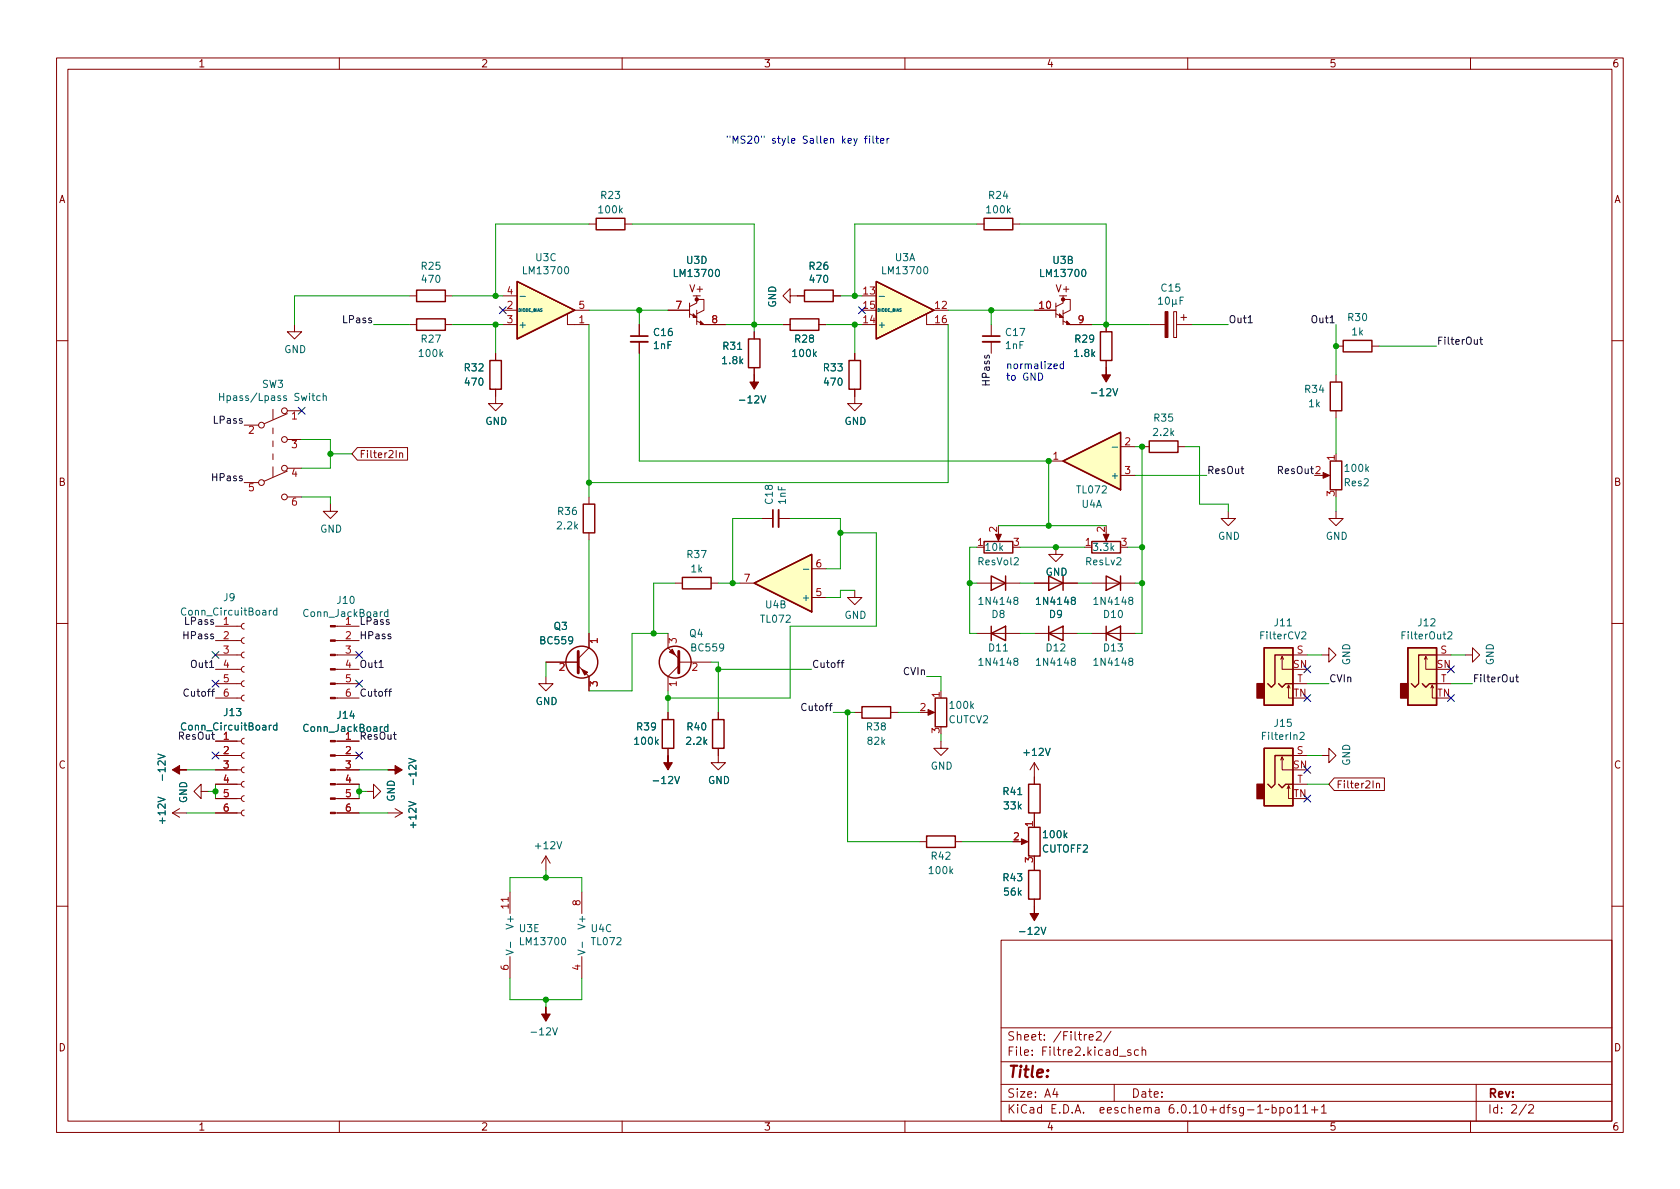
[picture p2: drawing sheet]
<svg xmlns="http://www.w3.org/2000/svg" width="297mm" height="210mm" viewBox="0 0 297 210" stroke-linecap="round" stroke-linejoin="round" font-family="sans-serif">
<g fill="none" stroke="#840000" stroke-width=".18">
<path d="M10 10.2h277v190.1h-277zM12 12.2h273v186.1h-273zM60 10.2v2M110 10.2v2M160 10.2v2M210 10.2v2M260 10.2v2M104.1 39.6h1.3M110.5 39.6h1.3M172.7 39.6h1.3M179.1 39.6h1.2M52.1 57.4v1.3h1.2l-1.2 1.2-1.3-1.2h1.3"/>
<path d="M72.4 52.3h1.3M72.4 57.4h1.3M78.7 52.3h1.3M78.7 57.4h1.3M88.9 52.3h2.5M88.9 54.9h2.5M88.9 57.4h2.5M100.3 55.5v1.9h3.8M101.6 54.9h2.5M113 57.4v2M118.1 54.9h3.8M121.9 55.5l1.3 .6"/>
<path d="M121.9 53.6v2.5M122.6 52.3h1.2M123.2 52.3v1.3l-1.3 .6M123.2 53h1.3v1.9l-1.3 .6M123.2 56.8l1.3 .6h3.8M123.2 54.9v2.5M133.3 58.7v1.2M138.4 57.4h1.3M139.7 52.3v-1.3l-1.3 1.3 1.3 1.3v-1.3h2.5M144.8 57.4h1.2M147.3 52.3h1.3M163.8 55.5v1.9h1.3"/>
<path d="M175.3 57.4v2M182.9 54.9h3.8M186.7 55.5l1.3 .6M186.7 53.6v2.5M187.3 52.3h1.3M188 52.3v1.3l-1.3 .6M188 53h1.2v1.9l-1.2 .6M188 56.8l1.2 .6h3.8M188 54.9v2.5M195.6 57.4v1.3M203.2 57.4h2.8M207.5 55.1h.5v4.6h-.5z"/>
<path d="M208 57.4h2.8M208.8 56.1h1M209.3 55.6v1M10 60.2h2M43.2 75.2h2.5M48.3 72.4v1.8M48.3 75.7v1M48.3 78v1M50.8 73.1l-4.1 1.8M50.8 72.6h2.5M50.8 77.7h2.5M63.2 79.1h8.9v2.3h-8.9l-1-1.1z"/>
<path d="M87.6 68.8v2.6h1.3l-1.3 1.2-1.2-1.2h1.2M87.6 62.5v1.2M113 60.4v2.1M133.3 65v1.3M151.1 68.8v2.6h1.3l-1.3 1.2-1.2-1.2h1.2M151.1 62.5v1.2M175.3 60.4v2.1M195.6 63.7v1.3M198.1 79h2.6M201.9 79h1.3M208.3 79h1.2M236.2 61.2h1.3"/>
<path d="M236.2 66.3v1.3M236.2 72.6v1.3M242.6 61.2h1.2M285 60.2h2M43.2 85.3h2.5M48.3 80.3v1M48.3 82.5v1.8M50.8 83.3l-4.1 1.8M50.8 82.8h2.5M50.8 87.9h2.5M58.4 89.1v1.3h1.3l-1.3 1.3-1.3-1.3h1.3M70.7 80.2l.1-.1h.3l.1 .8"/>
<path d="M70.7 80.1v.8M104.1 87.9v1.2M104.1 94.2v1.3M134.6 91.7h2.1M137.7 91.7h2M176.5 94.2v1M185.4 81.5h2.6M186.7 96.8v1.2h1.3l-1.3 1.3-1.3-1.3h1.3M195.6 94.2v1M198.1 84.1h2.6M217.2 90.4v1.3h1.2l-1.2 1.3-1.3-1.3h1.3M233.7 84.1h1"/>
<path d="M236.2 90.4v1.3h1.3l-1.3 1.3-1.3-1.3h1.3M10 110.2h2M38.1 115.8h4.6M38.1 118.4h4.6M38.1 113.3h4.6M38.1 110.7h4.6M43.2 117.9l-.4 .1-.1 .4 .1 .3 .4 .2M43.2 115.3l-.4 .2-.1 .3 .1 .4 .4 .1M43.2 112.8l-.4 .1-.1 .4 .1 .3 .4 .2M43.2 110.2l-.4 .2-.1 .3 .1 .4 .4 .1M59.3 115.8h4.2M59.3 118.4h4.2"/>
<path d="M59.3 113.3h4.2M59.3 110.7h4.2M96.5 119.6v1.3h1.3l-1.3 1.3-1.3-1.3h1.3M96.5 117.1h5.7M102.2 117.7l1.9 1.9v2.6M104.1 112v2.5l-1.9 2M118.1 112v2.5l1.9 2M119.4 103.1h1.2M120 117.1h5.7M120 117.7l-1.9 1.9v2.6M125.7 103.1h1.3M130.8 103.1h2.5"/>
<path d="M143.5 105.7h2.5M143.5 100.6h2.5M151.1 104.4v1.3h1.3l-1.3 1.2-1.2-1.2h1.2M172.7 103.1h7.6M172.7 112h7.6M182.9 103.1h7.6M182.9 112h7.6M193 103.1h7.7M193 112h7.7M226.4 116.6l.3-.5v2.3h1.9M226.7 116.1l.2 .5M228.6 115.8h2.5"/>
<path d="M233.7 115.8h1.2v-1.3l1.3 1.3-1.3 1.3v-1.3M251.8 116.6l.3-.5v2.3h1.9M252.1 116.1l.2 .5M254 115.8h2.5M259.1 115.8h1.2v-1.3l1.3 1.3-1.3 1.3v-1.3M285 110.2h2M35.6 139.9v-1.2l-1.3 1.2 1.3 1.3v-1.3h1.2M38.1 120.9h4.6M38.1 133.6h4.6M38.1 138.7h4.6M38.1 123.4h4.6M38.1 136.1h4.6"/>
<path d="M38.1 131.1h4.6M43.2 122.9l-.4 .2-.1 .3 .1 .4 .4 .1M43.2 120.4l-.4 .1-.1 .4 .1 .4 .4 .1M43.2 138.2l-.4 .1-.1 .4 .1 .3 .4 .2M43.2 135.6l-.4 .2-.1 .3 .1 .4 .4 .1M43.2 133.1l-.4 .1-.1 .4 .1 .4 .4 .1M43.2 130.6l-.4 .1-.1 .4 .1 .3 .4 .2M59.3 120.9h4.2M59.3 133.6h4.2M59.3 138.7h4.2M59.3 123.4h4.2M59.3 136.1h4.2"/>
<path d="M59.3 131.1h4.2M64.8 139.9h1.2v-1.2l1.3 1.2-1.3 1.3v-1.3M118.1 126v1.2M118.1 132.3v1.3M127 132.3v2.6h1.3l-1.3 1.2-1.3-1.2h1.3M127 126v1.2M151.1 126h1.3M157.5 126h1.2M163.8 126h1M166.4 131.1v1.2h1.2l-1.2 1.3-1.3-1.3h1.3M182.9 134.9l-.8 1.2M182.9 134.9v3.8"/>
<path d="M182.9 134.9l.7 1.2M226.4 134.4l.3-.5v2.2h1.9M226.7 133.9l.2 .5M227.6 121.7l.2-.5v2.2h.8M227.6 139.4l.2-.5v2.3h.8M227.8 121.2l.3 .5M227.8 138.9l.3 .5M228.6 120.9h2.5M228.6 133.6h2.5M228.6 138.7h2.5M233.7 133.6h1.2v-1.3l1.3 1.3-1.3 1.3v-1.3M235.9 137.6h8.9v2.2h-8.9l-1-1.1z"/>
<path d="M243.4 138.6l.2-.1 .3 .1v.7M243.4 138.5v.8M253 121.7l.2-.5v2.2h.8M253.2 121.2l.3 .5M254 120.9h2.5M30.5 143.8h2.5M30.5 143.8l1.2 .7M31.7 143l-1.2 .8M38.1 143.8h4.6M38.1 141.2h4.6M43.2 143.3l-.4 .1-.1 .4 .1 .3 .4 .2M43.2 140.7l-.4 .2-.1 .3 .1 .4 .4 .1"/>
<path d="M59.3 143.8h4.2M59.3 141.2h4.2M68.6 143.8h2.5M69.8 143l1.3 .8M71.1 143.8l-1.3 .7M90.2 157.7v3.8M96.5 151.4l-.7 1.2M96.5 151.4v2.5M96.5 151.4l.8 1.2M102.9 157.7v3.8M162.6 148.8h1.2M168.9 148.8h1.3"/>
<path d="M180.3 148.8h1.1M182.9 143.8v1.2M182.9 152.6v1.3M182.9 159v1.3M10 160.2h2M90.2 169.2v3.8M102.9 169.2v3.8M177 166.3h108v32h-108zM285 160.2h2M60 198.3v2M110 198.3v2M160 198.3v2"/>
<path d="M177 194.8h108M177 191.8h108M177 187.8h108M177 181.8h108M186.5 192.5l-.4 1h1M186.9 193v1M192.6 183.4l.7-.1-.1-.3-.4-.1-.2 .2v.8h.6M193.9 182.6l.5-.2 .2 .2 .1 .3-.9 1h.9M196.4 182.4l-1.3 1.9M197 191.8v3M197.9 186.8h1.2M199.9 185.7l-.3-.1-.2 .2v.3l.5 .1v.4h-.5"/>
<path d="M201.3 185.7l-.4-.1-.3 .3v.4l.1 .3h.6M201.9 185.8l.2-.2 .4 .1 .1 .9M201.9 185.1v1.5M210 198.3v2M224.4 196.1l-.3 .2-.2-.2-.3 .2M224.9 195.9l.5-.1 .2 .3v.4l-.1 .3h-.6M224.9 195.3v1.5M226.3 195.9l.4-.1 .3 .3v.4l-.1 .3h-.6M226.3 195.8v1.5M227.7 195.9l.4-.1 .3 .3v.4l-.3 .3h-.4l-.1-.3v-.4zM228.9 195.8l.5-.5v1.5M228.9 196.8h.9"/>
<path d="M230.4 195.8l.4-.5v1.5M230.4 196.8h.8M231.9 196.3h1.1M232.4 195.7v1.1M233.6 195.8l.5-.5v1.5M233.6 196.8h.9M260 198.3v2M261 191.8v6.5M269.9 195.3l-1.3 1.9M270.3 195.5l.6-.2 .2 .2 .1 .3-1 1h1"/>
<circle cx="46.2" cy="75.2" r=".51"/>
<circle cx="50.3" cy="77.7" r=".51"/>
<circle cx="50.3" cy="72.6" r=".51"/>
<circle cx="46.2" cy="85.3" r=".51"/>
<circle cx="50.3" cy="87.9" r=".51"/>
<circle cx="50.3" cy="82.8" r=".51"/>
</g>
<path d="M102.2 115.2v3.8M120 115.2v3.8" fill="none" stroke="#840000" stroke-width=".51"/>
<g fill="#840000" stroke="#840000" stroke-width=".18">
<path d="M102.9 118.4l1 .5-.5 .5z"/>
<path d="M180.6 148.3l1.1 .5-1.1 .5z"/>
<path d="M68.6 136.1h1.2v-.7l1.3 .7-1.3 .8v-.8z"/>
<path d="M118.1 133.6v1.3h.8l-.8 1.2-.8-1.2h.8z"/>
<path d="M182.9 160.3v1.2h.7l-.7 1.3-.8-1.3h.8z"/>
<path d="M118.4 115.3l.5-.5 .5 1z"/>
<path d="M122.6 55.5l.6 .6h-.6z"/>
<path d="M123.8 56.8l.7 .6h-.7z"/>
<path d="M133.3 66.3v1.3h.8l-.8 1.2-.7-1.2h.7z"/>
<path d="M187.3 55.5l.7 .6h-.7z"/>
<path d="M188.6 56.8l.6 .6h-.6z"/>
<path d="M195.6 65v1.3h.7l-.7 1.3-.8-1.3h.8z"/>
<path d="M96.5 178v1.3h.8l-.8 1.3-.7-1.3h.7z"/>
<path d="M164.1 125.5l1.1 .5-1.1 .5z"/>
<path d="M30.5 136.1l1.2-.7v.7h1.3h-1.3v.8z"/>
<path d="M206 55.1h.5v4.6h-.5z"/>
<path d="M58.4 143.6h.9v.3h-.9z"/>
<path d="M58.4 141.1h.9v.2h-.9z"/>
<path d="M58.4 138.6h.9v.2h-.9z"/>
<path d="M58.4 136h.9v.3h-.9z"/>
<path d="M58.4 133.5h.9v.2h-.9z"/>
<path d="M58.4 130.9h.9v.3h-.9z"/>
<path d="M195.1 94.5h1l-.5 1.1z"/>
<path d="M233.9 83.6l1.2 .5-1.2 .5z"/>
<path d="M176 94.5h1l-.5 1.1z"/>
<path d="M58.4 123.3h.9v.3h-.9z"/>
<path d="M58.4 120.8h.9v.2h-.9z"/>
<path d="M58.4 118.2h.9v.3h-.9z"/>
<path d="M58.4 115.7h.9v.2h-.9z"/>
<path d="M58.4 113.2h.9v.2h-.9z"/>
<path d="M58.4 110.6h.9v.3h-.9z"/>
</g>
<g fill="none" stroke="#840000" stroke-width=".25">
<path d="M105.4 38.6h5.1v2h-5.1zM174 38.6h5.1v2h-5.1zM73.7 51.3h5v2h-5zM73.7 56.4h5v2h-5zM91.4 49.8l10.2 5.1-10.2 5zM132.3 59.9h2.1v5.1h-2.1zM139.7 56.4h5.1v2h-5.1zM142.2 51.3h5.1v2h-5.1zM154.9 49.8l10.2 5.1-10.2 5zM194.6 58.7h2v5h-2zM86.6 63.7h2v5.1h-2zM150.1 63.7h2v5.1h-2z"/>
<path d="M203.2 78h5.1v2h-5.1zM235.2 67.6h2v5h-2zM237.5 60.2h5.1v2h-5.1zM103.1 89.1h2.1v5.1h-2.1zM174 95.8h5.1v2h-5.1zM188 81.5l10.1-5.1v10.2zM193 95.8h5.1v2h-5.1zM235.2 81.5h2v5.1h-2zM120.6 102.1h5.1v2h-5.1zM133.3 103.1l10.2-5.1v10.2zM175.3 112l2.5-1.3v2.6zM175.3 101.8l2.5 1.3-2.5 1.3z"/>
<path d="M175.3 110.7v2.6M177.8 101.8v2.6M185.4 112l2.6-1.3v2.6zM185.4 101.8l2.6 1.3-2.6 1.3zM185.4 110.7v2.6M188 101.8v2.6M195.6 101.8l2.5 1.3-2.5 1.3zM195.6 112l2.5-1.3v2.6zM195.6 110.7v2.6M198.1 101.8v2.6M223.5 114.5h5.1v10.2h-5.1zM228.6 115.8h-3.2v5.1l-.6 .6-.6-.6"/>
<path d="M248.9 114.5h5.1v10.2h-5.1zM254 115.8h-3.2v5.1l-.6 .6-.6-.6M117.1 127.2h2v5.1h-2zM126 127.2h2v5.1h-2zM152.4 125h5.1v2h-5.1zM165.4 123.4h2v5.1h-2zM181.9 138.7h2v5.1h-2zM223.5 132.3h5.1v10.2h-5.1zM226.1 120.9l.6 .6 .6-.6h1.3M226.1 138.7l.6 .6 .6-.6h1.3M228.6 133.6h-3.2v5.1l-.6 .6-.6-.6M251.5 120.9l.6 .6 .6-.6h1.3"/>
<path d="M163.8 147.8h5.1v2.1h-5.1zM181.9 146.3h2v5.1h-2zM181.9 153.9h2v5.1h-2z"/>
<circle cx="102.9" cy="117.1" r="2.82"/>
<circle cx="119.4" cy="117.1" r="2.82"/>
</g>
<g fill="none" stroke="#006464" stroke-width=".18">
<path d="M91.9 52.4h1M155.4 52.4h1M204.8 52.9l.4-.4v1.3M204.8 53.8h.8M206.2 52.7l.1-.2a.68 .68 0 0 1 .5 .7 .68 .68 0 0 1-.5 .6l-.1-.1-.2-.4zM207.3 53v1.2M207.9 53.6l.2 .2M207.9 53v.7l-.4 .1-.2-.2M208.6 53.1h.5M209.2 52.5h-.6v1.3M38.8 69.6v1.2M38.8 70.2h.8"/>
<path d="M56.6 70h-.4l-.2 .2 .1 .6h.5M57.1 70.1l.2-.1h.3l.1 .8M57.1 69.6v1.2M196.6 79.1h1M48 107.9l-.4 .3M48.9 108l-.3-.1-.3 .3 .2 .5h.4M48.9 107.5v1.3M68.6 108.2h-.4l-.2 .2 .1 .6h.5M68.6 107.8v1.2M142 100.7h1M230.2 111.8l.5-.1 .2 .4-.8 .9h.8M256 111.8l.5-.1 .2 .4-.8 .9h.8"/>
<path d="M48 128.2l-.4 .3M48.9 128.3l-.3-.1-.3 .3 .2 .5h.4M48.9 127.8v1.3M68.6 128.6l-.4-.1-.2 .2 .1 .6h.5M68.6 128.1v1.2M229.9 129.6l.5-.1 .2 .4-.8 .9h.8M89.5 168l1.2 .4-1.2 .4M90.3 166.6v1M102.2 168l1.2 .4-1.2 .4M103 166.6v1"/>
</g>
<path d="M111.5 60.4h3.1M173.7 60.4h3.1M137.7 90.2v3" fill="none" stroke="#840000" stroke-width=".33"/>
<path d="M111.5 59.4h3.1M173.7 59.4h3.1M136.7 90.2v3" fill="none" stroke="#840000" stroke-width=".3"/>
<g fill="#ffffc2" stroke="#ffffc2" stroke-width=".18">
<path d="M133.3 103.1l10.2-5.1v10.2z"/>
<path d="M223.5 114.5h5.1v10.2h-5.1z"/>
<path d="M248.9 114.5h5.1v10.2h-5.1z"/>
<path d="M223.5 132.3h5.1v10.2h-5.1z"/>
<path d="M91.4 49.8l10.2 5.1-10.2 5z"/>
<path d="M154.9 49.8l10.2 5.1-10.2 5z"/>
<path d="M188 81.5l10.1-5.1v10.2z"/>
</g>
<g fill="#840000" stroke="#840000" stroke-width=".25">
<path d="M222.2 120.9h1.3v2.5h-1.3z"/>
<path d="M247.6 120.9h1.3v2.5h-1.3z"/>
<path d="M222.2 138.7h1.3v2.5h-1.3z"/>
<circle cx="123.2" cy="53" r=".25"/>
<circle cx="188" cy="53" r=".25"/>
</g>
<path d="M220.7 57.1h.7M261.8 59.6v1.1l.3 .2M261.6 60h.5M67 118h.7M148.7 117.2h.5M149.2 116.8l-.3 .1v1.1M268 119.7h.5M268.2 119.3v1.1l.3 .2M68.7 122.3h.5M69.2 121.8l-.3 .2v1.1" fill="none" stroke="#0f0f0f" stroke-width=".18"/>
<g fill="none" stroke="#0000c2" stroke-width=".18">
<path d="M151.6 24.5l-.5 1.1-.1 .2M152.8 24.5h.5M153.3 24.1l-.3 .1v1.1M153.7 24.1v.1M153.7 24.5v.8M154.4 24.1v1l.1 .2M154.8 24.5h.5M155 24.1v1l.3 .2M155.7 24.9l.6-.1-.1-.3h-.3l-.2 .2v.6h.5M156.8 24.5v.8M157.2 24.5l-.4 .2M183.6 66a.64 .64 0 0 1 .8 .6 .64 .64 0 0 1-.8 .6z"/>
<path d="M188 64.4l-.3-.1-.3 .3 .2 .5h.4M188 63.9v1.3"/>
</g>
<g fill="none" stroke="#009600" stroke-width=".18">
<path d="M104.1 39.6h-16.5v12.7M111.8 39.6h21.5v19.1M172.7 39.6h-21.6v12.7M180.3 39.6h15.3v17.8M66 57.4h6.4M72.4 52.3h-20.3v5.1M80 52.3h8.9M80 57.4h8.9M87.6 57.4v5.1M104.1 57.4v30.5M104.1 54.9h14M113 54.9v2.5"/>
<path d="M128.3 57.4h10.1M146 57.4h6.4M148.6 52.3h3.8M151.1 57.4v5.1M167.6 54.9h15.3M167.6 57.4v27.9h-63.5M175.3 54.9v2.5M193 57.4h10.2M210.8 57.4h6.4M236.2 57.4v8.9M53.3 77.7h5.1v5.1h-5.1M113 62.5v19h72.4v11.5"/>
<path d="M200.7 79h1.2v33h-1.2M209.5 79h2.6v10.1h5.1v1.3M236.2 73.9v6.4M243.8 61.2h10.2M53.3 87.9h5.1v1.2M58.4 80.3h3.8M104.1 95.5v16.5M134.6 91.7h-5.1v11.4M139.7 91.7h8.9v8.9h-2.6M148.6 94.2h6.3v16.5h-15.2v12.7h-21.6M172.7 96.8h-1.3v15.2h1.3M176.5 93h19.1"/>
<path d="M180.3 96.8h11.5M199.4 96.8h2.5M200.7 84.1h12.7M236.2 87.9v2.5M96.5 117.1v2.5M118.1 112h-6.3v10.2h-7.7M119.4 103.1h-3.8v8.9M125.7 117.1h1.3v8.9M127 103.1h3.8M127 118.4h16.5M151.1 104.4h-2.5v1.3h-2.6M163.8 119.6h2.6v2.6"/>
<path d="M171.4 103.1h1.3M180.3 112h2.6M180.3 103.1h2.6M190.5 112h2.5M190.5 103.1h2.5M200.7 103.1h1.2M231.1 115.8h2.6M256.5 115.8h2.6M33 136.1h5.1M36.8 139.9h1.3M38.1 138.7v2.5M63.5 139.9h1.3"/>
<path d="M63.5 138.7v2.5M63.5 136.1h5.1M118.1 122.2v3.8M147.3 126h3.8M149.9 126v22.8h12.7M158.7 126h3.9M166.4 129.8v1.3M231.1 120.9h3.8M231.1 133.6h2.6M231.1 138.7h3.8M256.5 120.9h3.8M33 143.8h5.1"/>
<path d="M63.5 143.8h5.1M90.2 157.7v-2.5h12.7v2.5M96.5 153.9v1.3M170.2 148.8h8.9M90.2 173v3.8h12.7v-3.8M96.5 176.8v1.2"/>
</g>
<g fill="none" stroke="#000084" stroke-width=".18">
<path d="M88.3 54.2l1.2 1.3M89.5 54.2l-1.2 1.3M151.8 54.2l1.2 1.3M153 54.2l-1.2 1.3M52.7 72l1.2 1.2M53.9 72l-1.2 1.2M37.5 115.2l1.2 1.2M38.7 115.2l-1.2 1.2M62.9 115.2l1.2 1.2M64.1 115.2l-1.2 1.2M230.5 117.7l1.2 1.3M231.7 117.7l-1.2 1.3"/>
<path d="M255.9 117.7l1.2 1.3M257.1 117.7l-1.2 1.3M37.5 120.3l1.2 1.2M37.5 133l1.2 1.2M38.7 120.3l-1.2 1.2M38.7 133l-1.2 1.2M62.9 120.3l1.2 1.2M62.9 133l1.2 1.2M64.1 120.3l-1.2 1.2M64.1 133l-1.2 1.2M230.5 135.5l1.2 1.2M230.5 122.8l1.2 1.2"/>
<path d="M231.7 135.5l-1.2 1.2M231.7 122.8l-1.2 1.2M255.9 122.8l1.2 1.2M257.1 122.8l-1.2 1.2M230.5 140.6l1.2 1.2M231.7 140.6l-1.2 1.2"/>
</g>
<g fill="#009600" stroke="#009600" stroke-width=".18">
<circle cx="201.9" cy="96.8" r=".46"/>
<circle cx="186.7" cy="96.8" r=".46"/>
<circle cx="185.4" cy="81.5" r=".46"/>
<circle cx="171.4" cy="103.1" r=".46"/>
<circle cx="185.4" cy="93" r=".46"/>
<circle cx="201.9" cy="103.1" r=".46"/>
<circle cx="236.2" cy="61.2" r=".46"/>
<circle cx="201.9" cy="79" r=".46"/>
<circle cx="148.6" cy="94.2" r=".46"/>
<circle cx="149.9" cy="126" r=".46"/>
<circle cx="151.1" cy="52.3" r=".46"/>
<circle cx="195.6" cy="57.4" r=".46"/>
<circle cx="175.3" cy="54.9" r=".46"/>
<circle cx="151.1" cy="57.4" r=".46"/>
<circle cx="133.3" cy="57.4" r=".46"/>
<circle cx="87.6" cy="57.4" r=".46"/>
<circle cx="87.6" cy="52.3" r=".46"/>
<circle cx="113" cy="54.9" r=".46"/>
<circle cx="104.1" cy="85.3" r=".46"/>
<circle cx="129.5" cy="103.1" r=".46"/>
<circle cx="96.5" cy="155.2" r=".46"/>
<circle cx="96.5" cy="176.8" r=".46"/>
<circle cx="63.5" cy="139.9" r=".46"/>
<circle cx="118.1" cy="123.4" r=".46"/>
<circle cx="127" cy="118.4" r=".46"/>
<circle cx="115.6" cy="112" r=".46"/>
<circle cx="58.4" cy="80.3" r=".46"/>
<circle cx="38.1" cy="139.9" r=".46"/>
</g>
<text font-size="2.8" fill="#840000" x="178" y="190.6">Title:</text>
<g font-size="2.1" fill="#840000">
<text x="178" y="184">Sheet: /Filtre2/</text>
<text x="178" y="186.7">File: Filtre2.kicad_sch</text>
<text x="178" y="196.9">KiCad E.D.A. eeschema 6.0.10+dfsg-1~bpo11+1</text>
<text x="178" y="194.1">Size: A4</text>
<text x="200" y="194.1">Date:</text>
<text x="263" y="194.1">Rev:</text>
<text x="263" y="196.9">Id: 2/2</text>
</g>
<g font-size="1.8" fill="#840000">
<text x="35" y="11.9">1</text>
<text x="85" y="11.9">2</text>
<text x="135" y="11.9">3</text>
<text x="185" y="11.9">4</text>
<text x="235" y="11.9">5</text>
<text x="285" y="11.9">6</text>
<text x="10.3" y="35.9">A</text>
<text x="285.3" y="35.9">A</text>
<text x="122.1" y="51.7">V+</text>
<text x="186.9" y="51.7">V+</text>
<text x="63.5" y="81">Filter2In</text>
<text x="10.3" y="85.9">B</text>
<text x="285.3" y="85.9">B</text>
<text x="10.3" y="135.9">C</text>
<text x="285.3" y="135.9">C</text>
<text x="236.2" y="139.4">Filter2In</text>
<text x="10.3" y="185.9">D</text>
<text x="285.3" y="185.9">D</text>
<text x="35" y="199.9">1</text>
<text x="85" y="199.9">2</text>
<text x="135" y="199.9">3</text>
<text x="185" y="199.9">4</text>
<text x="235" y="199.9">5</text>
<text x="285" y="199.9">6</text>
</g>
<g font-size="1.8" fill="#0000c2">
<text x="128.3" y="25.4">&quot;MS20&quot; style Sallen key filter</text>
<text x="177.8" y="65.3">normalized</text>
<text x="177.8" y="67.3">to GND</text>
</g>
<g font-size="1.8" fill="#006464">
<text x="106.3" y="35.2">R23</text>
<text x="174.9" y="35.2">R24</text>
<text x="106" y="37.7">100k</text>
<text x="174.6" y="37.7">100k</text>
<text x="74.6" y="47.7">R25</text>
<text x="94.8" y="46.2">U3C</text>
<text x="121.4" y="46.7">U3D</text>
<text x="143.2" y="47.7">R26</text>
<text x="158.3" y="46.2">U3A</text>
<text x="186.2" y="46.7">U3B</text>
<text x="74.7" y="50">470</text>
<text x="92.8" y="48.5">LM13700</text>
<text x="119.5" y="49">LM13700</text>
<text x="143.3" y="50">470</text>
<text x="156.3" y="48.5">LM13700</text>
<text x="184.2" y="49">LM13700</text>
<text x="205.4" y="51.6">C15</text>
<text x="91.6" y="58">+</text>
<text x="115.7" y="59.4">C16</text>
<text x="137.2" y="54.4" transform="rotate(-90 137.2 54.4)">GND</text>
<text x="155.1" y="58">+</text>
<text x="177.9" y="59.4">C17</text>
<text x="238.4" y="56.8">R30</text>
<text x="239" y="59.3">1k</text>
<text x="50.2" y="62.4">GND</text>
<text x="74.2" y="63.1">100k</text>
<text x="74.6" y="60.6">R27</text>
<text x="82.2" y="65.7">R32</text>
<text x="115.6" y="61.7">1nF</text>
<text x="127.8" y="64.4">1.8k</text>
<text x="127.9" y="61.8">R31</text>
<text x="140.3" y="63.1">100k</text>
<text x="140.6" y="60.6">R28</text>
<text x="145.7" y="65.7">R33</text>
<text x="177.8" y="61.7">1nF</text>
<text x="190" y="63.1">1.8k</text>
<text x="190.1" y="60.6">R29</text>
<text x="39.7" y="70.9">Hpass/Lpass Switch</text>
<text x="46.3" y="68.6">SW3</text>
<text x="82.3" y="68.2">470</text>
<text x="131.1" y="71.3">-12V</text>
<text x="145.8" y="68.2">470</text>
<text x="193.3" y="70">-12V</text>
<text x="230.8" y="69.5">R34</text>
<text x="85.8" y="75.1">GND</text>
<text x="149.3" y="75.1">GND</text>
<text x="204" y="77.1">2.2k</text>
<text x="204.1" y="74.5">R35</text>
<text x="231.4" y="72">1k</text>
<text x="237.9" y="83.4">100k</text>
<text x="136.6" y="89" transform="rotate(-90 136.6 89)">C18</text>
<text x="138.9" y="89.1" transform="rotate(-90 138.9 89.1)">1nF</text>
<text x="190.5" y="87.2">TL072</text>
<text x="191.3" y="89.8">U4A</text>
<text x="197" y="84.7">+</text>
<text x="237.8" y="86">Res2</text>
<text x="56.6" y="94.2">GND</text>
<text x="98.6" y="93.6">2.2k</text>
<text x="98.7" y="91.1">R36</text>
<text x="215.3" y="95.4">GND</text>
<text x="234.4" y="95.4">GND</text>
<text x="121.6" y="98.7">R37</text>
<text x="122.2" y="101.2">1k</text>
<text x="173.1" y="99.9">ResVol2</text>
<text x="174.3" y="97.4">10k</text>
<text x="184.9" y="101.8">GND</text>
<text x="192" y="99.9">ResLv2</text>
<text x="193.4" y="97.4">3.3k</text>
<text x="39.6" y="106.3">J9</text>
<text x="59.7" y="106.8">J10</text>
<text x="135.4" y="107.6">U4B</text>
<text x="142.3" y="106.3">+</text>
<text x="173.4" y="107">1N4148</text>
<text x="183.6" y="107">1N4148</text>
<text x="193.8" y="107">1N4148</text>
<text x="32.4" y="108.8">Conn_CircuitBoard</text>
<text x="53.9" y="109.1">Conn_JackBoard</text>
<text x="95.7" y="113.9">BC559</text>
<text x="98" y="111.4">Q3</text>
<text x="121.9" y="112.6">Q4</text>
<text x="134.6" y="110.1">TL072</text>
<text x="149.3" y="109.4">GND</text>
<text x="175.4" y="109.3">D8</text>
<text x="185.6" y="109.3">D9</text>
<text x="195.2" y="109.3">D10</text>
<text x="223" y="113">FilterCV2</text>
<text x="225.4" y="110.7">J11</text>
<text x="248.1" y="113">FilterOut2</text>
<text x="250.8" y="110.7">J12</text>
<text x="122.4" y="115.2">BC559</text>
<text x="173.4" y="117.7">1N4148</text>
<text x="174.9" y="115.2">D11</text>
<text x="183.6" y="117.7">1N4148</text>
<text x="185.1" y="115.2">D12</text>
<text x="193.8" y="117.7">1N4148</text>
<text x="195.2" y="115.2">D13</text>
<text x="238.7" y="117.7" transform="rotate(-90 238.7 117.7)">GND</text>
<text x="264.1" y="117.7" transform="rotate(-90 264.1 117.7)">GND</text>
<text x="94.7" y="124.7">GND</text>
<text x="168.1" y="125.3">100k</text>
<text x="31.8" y="130.8">ResOut</text>
<text x="32.4" y="129.2">Conn_CircuitBoard</text>
<text x="39.7" y="126.6">J13</text>
<text x="53.9" y="129.4">Conn_JackBoard</text>
<text x="59.7" y="127.1">J14</text>
<text x="112.3" y="131.7">100k</text>
<text x="112.7" y="129.2">R39</text>
<text x="121.5" y="131.7">2.2k</text>
<text x="121.6" y="129.2">R40</text>
<text x="153.3" y="129.2">R38</text>
<text x="153.5" y="131.7">82k</text>
<text x="167.7" y="127.9">CUTCV2</text>
<text x="223.4" y="130.8">FilterIn2</text>
<text x="225.4" y="128.5">J15</text>
<text x="29.3" y="137.6" transform="rotate(-90 29.3 137.6)">-12V</text>
<text x="164.5" y="136.1">GND</text>
<text x="181.2" y="133.6">+12V</text>
<text x="238.7" y="135.4" transform="rotate(-90 238.7 135.4)">GND</text>
<text x="33.1" y="142" transform="rotate(-90 33.1 142)">GND</text>
<text x="69.8" y="141.8" transform="rotate(-90 69.8 141.8)">GND</text>
<text x="73.6" y="138.4" transform="rotate(-90 73.6 138.4)">-12V</text>
<text x="115.9" y="138.6">-12V</text>
<text x="125.2" y="138.6">GND</text>
<text x="177.4" y="140.6">R41</text>
<text x="177.6" y="143.1">33k</text>
<text x="29.3" y="145.5" transform="rotate(-90 29.3 145.5)">+12V</text>
<text x="73.6" y="146.2" transform="rotate(-90 73.6 146.2)">+12V</text>
<text x="184.6" y="148.2">100k</text>
<text x="94.8" y="150.2">+12V</text>
<text x="164.4" y="154.6">100k</text>
<text x="164.7" y="152">R42</text>
<text x="177.4" y="155.8">R43</text>
<text x="184.3" y="150.7">CUTOFF2</text>
<text x="177.6" y="158.4">56k</text>
<text x="90.8" y="163.9" transform="rotate(-90 90.8 163.9)">V+</text>
<text x="91.8" y="164.8">U3E</text>
<text x="92.3" y="167.1">LM13700</text>
<text x="103.5" y="163.9" transform="rotate(-90 103.5 163.9)">V+</text>
<text x="104.6" y="164.8">U4C</text>
<text x="104.7" y="167.1">TL072</text>
<text x="180.6" y="165.3">-12V</text>
<text x="94.3" y="183.1">-12V</text>
</g>
<g font-size="1.8" fill="#a90000">
<text x="89.7" y="52.1">4</text>
<text x="152.7" y="52.1">13</text>
<text x="89.7" y="54.6">2</text>
<text x="89.7" y="57.1">3</text>
<text x="102.4" y="57.1">1</text>
<text x="102.4" y="54.6">5</text>
<text x="119.5" y="54.6">7</text>
<text x="125.9" y="57.1">8</text>
<text x="152.7" y="57.1">14</text>
<text x="152.7" y="54.6">15</text>
<text x="165.4" y="54.6">12</text>
<text x="165.4" y="57.1">16</text>
<text x="183.8" y="54.6">10</text>
<text x="190.6" y="57.1">9</text>
<text x="44" y="76.7">2</text>
<text x="51.6" y="74.2">1</text>
<text x="51.6" y="79.2">3</text>
<text x="186.2" y="81.3">1</text>
<text x="198.9" y="78.7">2</text>
<text x="198.9" y="83.8">3</text>
<text x="236" y="81.4" transform="rotate(-90 236 81.4)">1</text>
<text x="44" y="86.9">5</text>
<text x="51.6" y="84.3">4</text>
<text x="51.6" y="89.4">6</text>
<text x="236" y="87.7" transform="rotate(-90 236 87.7)">3</text>
<text x="176.3" y="94.1" transform="rotate(-90 176.3 94.1)">2</text>
<text x="195.3" y="94.1" transform="rotate(-90 195.3 94.1)">2</text>
<text x="144.3" y="100.3">6</text>
<text x="172.9" y="96.5">1</text>
<text x="179.2" y="96.5">3</text>
<text x="191.9" y="96.5">1</text>
<text x="198.3" y="96.5">3</text>
<text x="131.6" y="102.9">7</text>
<text x="144.3" y="105.4">5</text>
<text x="39.5" y="110.5">1</text>
<text x="39.5" y="113">2</text>
<text x="61.1" y="110.5">1</text>
<text x="61.1" y="113">2</text>
<text x="105.7" y="113.8" transform="rotate(-90 105.7 113.8)">1</text>
<text x="119.6" y="113.8" transform="rotate(-90 119.6 113.8)">3</text>
<text x="39.5" y="115.6">3</text>
<text x="39.5" y="118.1">4</text>
<text x="61.1" y="115.6">3</text>
<text x="61.1" y="118.1">4</text>
<text x="98.9" y="118.6">2</text>
<text x="122.4" y="118.6">2</text>
<text x="228.6" y="118.1">SN</text>
<text x="229.3" y="115.6">S</text>
<text x="254" y="118.1">SN</text>
<text x="254.7" y="115.6">S</text>
<text x="39.5" y="120.6">5</text>
<text x="39.5" y="123.2">6</text>
<text x="61.1" y="120.6">5</text>
<text x="61.1" y="123.2">6</text>
<text x="105.7" y="121.4" transform="rotate(-90 105.7 121.4)">3</text>
<text x="119.6" y="121.4" transform="rotate(-90 119.6 121.4)">1</text>
<text x="162.7" y="125.7">2</text>
<text x="166.1" y="123.3" transform="rotate(-90 166.1 123.3)">1</text>
<text x="228.7" y="123.2">TN</text>
<text x="229.3" y="120.6">T</text>
<text x="254.1" y="123.2">TN</text>
<text x="254.7" y="120.6">T</text>
<text x="39.5" y="130.8">1</text>
<text x="61.1" y="130.8">1</text>
<text x="166.1" y="129.6" transform="rotate(-90 166.1 129.6)">3</text>
<text x="39.5" y="133.3">2</text>
<text x="39.5" y="135.9">3</text>
<text x="61.1" y="133.3">2</text>
<text x="61.1" y="135.9">3</text>
<text x="228.6" y="135.9">SN</text>
<text x="229.3" y="133.3">S</text>
<text x="39.5" y="138.4">4</text>
<text x="39.5" y="141">5</text>
<text x="39.5" y="143.5">6</text>
<text x="61.1" y="138.4">4</text>
<text x="61.1" y="141">5</text>
<text x="61.1" y="143.5">6</text>
<text x="228.7" y="141">TN</text>
<text x="229.3" y="138.4">T</text>
<text x="179.2" y="148.6">2</text>
<text x="182.6" y="146.2" transform="rotate(-90 182.6 146.2)">1</text>
<text x="182.6" y="152.5" transform="rotate(-90 182.6 152.5)">3</text>
<text x="89.9" y="160.6" transform="rotate(-90 89.9 160.6)">11</text>
<text x="102.6" y="160.1" transform="rotate(-90 102.6 160.1)">8</text>
<text x="89.9" y="171.6" transform="rotate(-90 89.9 171.6)">6</text>
<text x="102.6" y="171.6" transform="rotate(-90 102.6 171.6)">4</text>
</g>
<g font-size="1.8" fill="#0f0f0f">
<text x="60.8" y="57.1">LPass</text>
<text x="217.2" y="57.1">Out1</text>
<text x="232.2" y="57.1">Out1</text>
<text x="254" y="60.9">FilterOut</text>
<text x="175" y="67.9" transform="rotate(-90 175 67.9)">HPass</text>
<text x="38" y="74.9">LPass</text>
<text x="213.4" y="83.8">ResOut</text>
<text x="226.1" y="83.8">ResOut 2</text>
<text x="37.8" y="85.1">HPass</text>
<text x="32.7" y="113">HPass</text>
<text x="32.9" y="110.5">LPass</text>
<text x="63.5" y="113">HPass</text>
<text x="63.5" y="110.5">LPass</text>
<text x="34.1" y="118.1">Out1</text>
<text x="63.5" y="118.1">Out1</text>
<text x="143.5" y="118.1">Cutoff</text>
<text x="159.8" y="119.4">CVIn</text>
<text x="32.9" y="123.2">Cutoff</text>
<text x="63.5" y="123.2">Cutoff</text>
<text x="142.1" y="125.7">Cutoff</text>
<text x="234.9" y="120.6">CVIn</text>
<text x="260.3" y="120.6">FilterOut</text>
<text x="63.5" y="130.8">ResOut</text>
</g>
<g font-size=".7" fill="#006464">
<text x="91.6" y="55.1">DIODE_BIAS</text>
<text x="155.1" y="55.1">DIODE_BIAS</text>
</g>
</svg>
